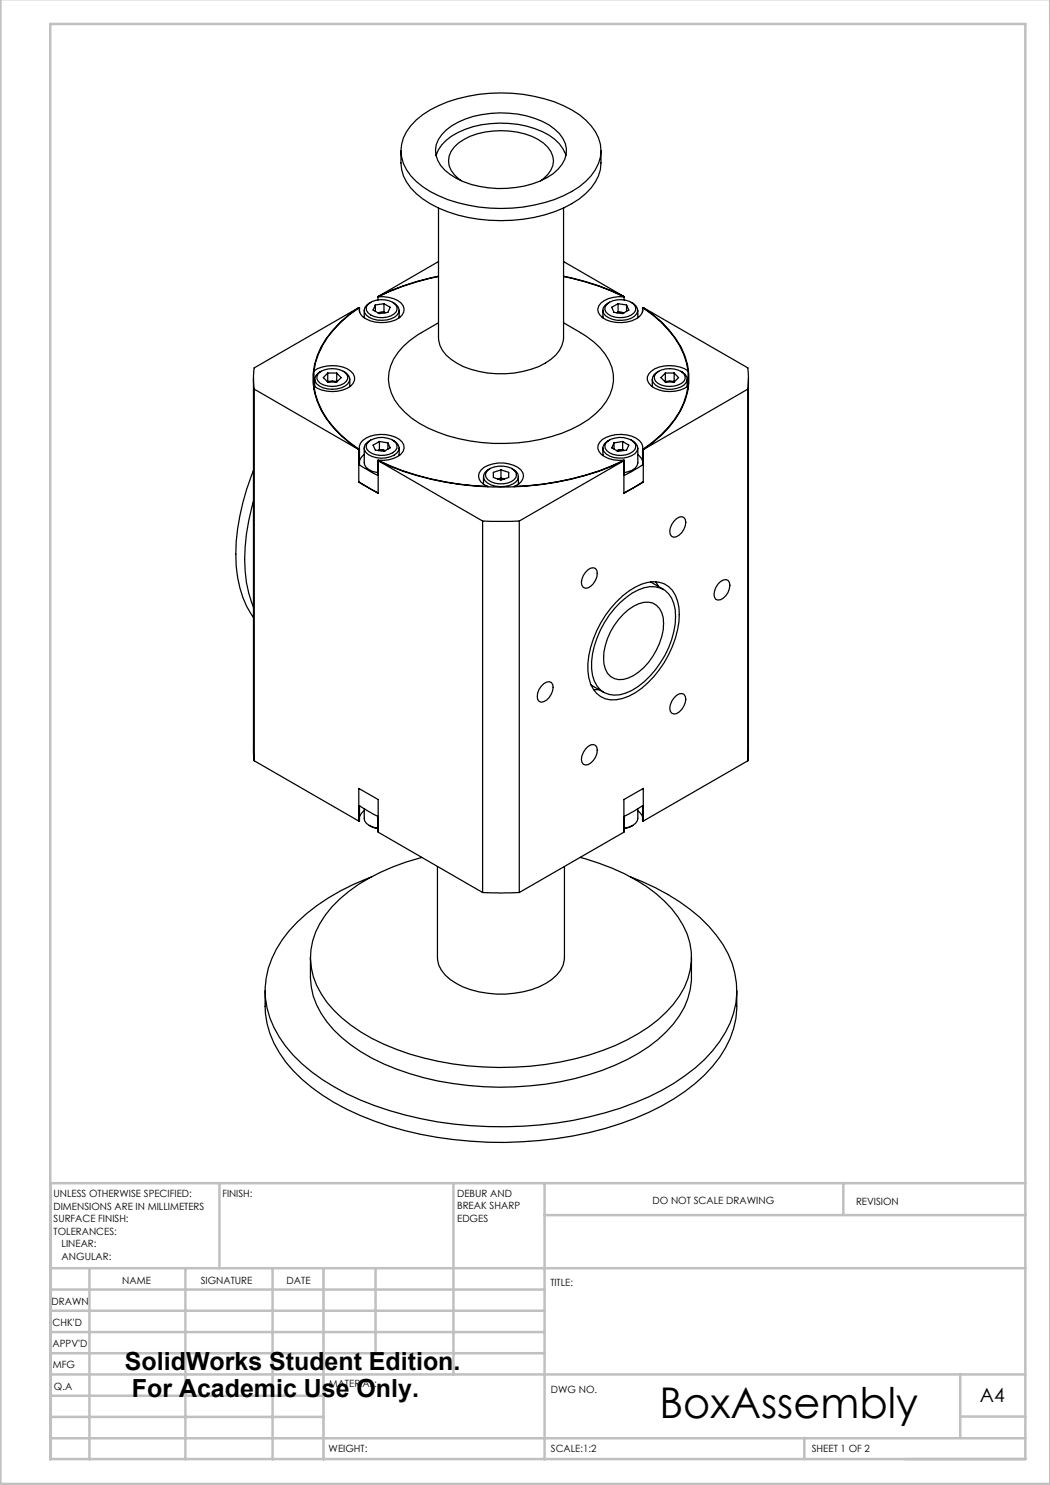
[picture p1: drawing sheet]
<svg xmlns="http://www.w3.org/2000/svg" width="210mm" height="297mm" viewBox="0 0 210 297" stroke-linecap="round" stroke-linejoin="round" font-family="sans-serif">
<g fill="none" stroke="#c0c0c0" stroke-width=".5">
<path d="M.1 -.1v296.9h209.9v-296.9M10.1 4.8h195v287h-195zM43.9 236.6v17M90.7 236.6v38.3M108.9 236.6v55.3M168.7 236.6v6.3M205.1 236.6h-195v55.3M10.1 253.6h195M10.1 257.9h98.8M17.9 253.6v38.3M37.1 253.6v38.3M54.5 253.6v38.3"/>
<path d="M64.7 253.6v38.3M75.1 253.6v17M108.9 243h96.2M10.1 270.6h98.8M10.1 266.4h98.8M10.1 262.1h98.8M10.1 279.1h54.6M10.1 274.9h195M192.1 274.8v12.7M10.1 287.7h195M10.1 283.4h54.6M160.9 287.5v4.3"/>
<path d="M192.1 283.3h13"/>
</g>
<g fill="none" stroke="#000" stroke-width=".25">
<path d="M80.2 30.2a9.4 9.4 0 0 0 2 7.4 21.5 21.5 0 0 0 13.5 6.2 30.9 30.9 0 0 0 18.6-3.1 10.9 10.9 0 0 0 5.8-6.8l.1-3.7M83.3 24a24.6 24.6 0 0 1 14.7-5.3 30.5 30.5 0 0 1 16.3 3.3 11.1 11.1 0 0 1 5.8 6.9 8.1 8.1 0 0 1-3 7.4 23 23 0 0 1-12.5 5.1 30.9 30.9 0 0 1-18.6-3.1 10.6 10.6 0 0 1-5.7-6.9 7.9 7.9 0 0 1 3-7.4zM87.2 31.1a7.6 7.6 0 0 1 4.4-4.6 20.5 20.5 0 0 1 18.2 .5 7.2 7.2 0 0 1 3.4 4.1M89.2 26a17.5 17.5 0 0 1 12.6-3.4 16.4 16.4 0 0 1 9.1 3.2 5 5 0 0 1 .8 8 15 15 0 0 1-10.3 3.9 17.1 17.1 0 0 1-12.4-3.7 5 5 0 0 1 .2-8zM92.3 36.2a4.4 4.4 0 0 1-2.1-5.9 9.8 9.8 0 0 1 6.7-3.9 15.6 15.6 0 0 1 11.8 2.2 4.2 4.2 0 0 1 0 7.1l-.6 .5M75.6 59.4a5.3 5.3 0 0 1 5 1.8 1.83 1.83 0 0 1-.7 2.3 6.8 6.8 0 0 1-7.4-.2l-.4-.5-.2-.7v-.6M75.6 59.4v.6M75.6 59.3v.1M87.7 41.6v26a6.1 6.1 0 0 0 3.7 5 19.3 19.3 0 0 0 17.6 0 6.3 6.3 0 0 0 3.7-5v-26M87.7 55.3a49.1 49.1 0 0 0-12.1 4.1M87.7 55.2a48.2 48.2 0 0 0-12.1 4.1M87.7 52.3l-12.1 7"/>
<path d="M112.7 55.3a49.1 49.1 0 0 1 12.1 4.1 5.2 5.2 0 0 0-5 1.8 1.77 1.77 0 0 0 .7 2.3 6.7 6.7 0 0 0 7.4-.2l.4-.5 .3-.7-.1-.6M112.7 55.2a49.5 49.5 0 0 1 12.1 4.1M112.7 52.3l12.1 7M124.8 59.3v.7M50.7 75.7v74.9l.1 1.5M50.8 77.8l21 12.1M50.8 77.8v74.3M62.8 74.2a6.8 6.8 0 0 1 7.4 .1 1.92 1.92 0 0 1 .7 1.9 1.92 1.92 0 0 1-1.4 1.4 6.8 6.8 0 0 1-6.7-.4 17.2 17.2 0 0 0 7.2 11.3l1.9 1.4M62.8 74.2v3.7M62.9 75.8v1.6M62.9 77.1l-.1 .5M63.6 74.8a4.4 4.4 0 0 1 5.7 0 1.23 1.23 0 0 1-.5 1.9 4.6 4.6 0 0 1-5.2-.4l-.2-.5v-.6z"/>
<path d="M64.2 74.3a1.59 1.59 0 0 0-1.2 1.3 1.59 1.59 0 0 0 .9 1.6 5.2 5.2 0 0 0 5.7-.4 1.6 1.6 0 0 0-.9-2.5M65.5 74.6l-.8 .9 .8 .9h1.8l.9-.9-.9-.9M65.5 74.6h1.8M65.5 74.6v1.7M65.5 76.3h.1M65.5 76.3h1.8M65.6 76.4l.7-.1 1 .1M67.3 76.3h.1M67.3 74.6v1.7M70 75.8v1.6M70 77.1l.1 .2M71.8 61.5a21 21 0 0 0-8.4 9.7 13.8 13.8 0 0 0 3.1 14.2l3.3 3.1 2 1.4"/>
<path d="M71.8 61.5l-21 12.1-.1 1.6 .1 2.6M71.8 61.5v.1M71.9 61.5a20.3 20.3 0 0 0-8.8 11l-.3 1.7M71.9 61.5v.9M72.8 62.1v1.5M73.8 60.7a4.4 4.4 0 0 1 5.3 .2 1.21 1.21 0 0 1-.3 1.9 4.4 4.4 0 0 1-5.2-.2 1.18 1.18 0 0 1 .2-1.9zM74.2 60.5a1.59 1.59 0 0 0-1.3 1.4 1.59 1.59 0 0 0 1 1.6 5.2 5.2 0 0 0 5.6-.6 1.61 1.61 0 0 0-1-2.4M75.1 61v1.3M75.9 62.5l-.3 .1M75.9 62.5h1M75.9 62.5h-.3M76.8 60.7l1.2 .8-.4 1-1.7 .2-1.3-.7 .5-1"/>
<path d="M76.8 60.7l-1.7 .3M76.8 62.4l.3 .1M76.8 60.7v1.7M76.8 62.4l-.9 .1M79.8 62.1v1.5M79.8 63.4l.2 .1M87.7 64.6a24.8 24.8 0 0 0-8.1 5.9 8.1 8.1 0 0 0 .2 10.7 19.8 19.8 0 0 0 9.8 6 36.8 36.8 0 0 0 24.7-1.4 15.1 15.1 0 0 0 7.7-6.9 8.2 8.2 0 0 0-2-9.3 27.3 27.3 0 0 0-7.3-5M120.6 62.1v1.5M120.6 63.4l-.2 .1M121.4 60.9a4.2 4.2 0 0 1 5.6 .2 1.29 1.29 0 0 1-.7 1.9 4.4 4.4 0 0 1-5.2-.6l-.1-.5v-.6zM121.9 60.5a1.59 1.59 0 0 0-1.3 1.5 1.59 1.59 0 0 0 1.2 1.6 5.4 5.4 0 0 0 5.1-.3 1.57 1.57 0 0 0 .6-1.6 1.57 1.57 0 0 0-1.2-1.2M123.6 60.7l-1.3 .8 .5 1 1.7 .2 1.3-.7-.5-1"/>
<path d="M123.6 60.7l1.7 .3M123.6 60.7v1.7M123.6 62.4l-.3 .1M123.6 62.4l.9 .1M124.5 62.5h-1.1M124.5 62.5l.3 .1M124.5 62.5h.3M125.3 61v1.3M127.6 62.1v1.5M128.5 61.5a21.5 21.5 0 0 1 8.2 9.3l.6 1.7 .3 1.7M128.5 61.5v.9M128.7 61.5a21 21 0 0 1 8.3 9.7 13.8 13.8 0 0 1-3.1 14.2l-1.5 1.6-3.7 2.9"/>
<path d="M128.7 61.5l20.9 12.1 .1 1.6-.1 2.6M128.7 61.5v.1M130.5 75.8v1.6M130.5 77.1l-.2 .2M131.1 74.8a4.4 4.4 0 0 1 5.7 0 1.26 1.26 0 0 1-.5 1.9 4.6 4.6 0 0 1-5.2-.4l-.2-.5v-.6zM131.8 74.3a1.61 1.61 0 0 0-1.3 1.5 1.61 1.61 0 0 0 1.2 1.6 5.2 5.2 0 0 0 5.1-.4 1.55 1.55 0 0 0 .6-1.6 1.55 1.55 0 0 0-1.3-1.1M133.1 74.6h1.7M133.1 74.6l-.9 .9 .9 .9h1.7l.9-.9-.9-.9M133.1 76.3h1.7M133.1 74.6v1.7M133.1 76.3h-.1M133.1 76.4l.6-.1 1.1 .1"/>
<path d="M134.8 76.3h.1M134.8 74.6v1.7M137.4 77.1l.2 .2 .1 .3M137.4 75.8v1.6M137.6 74.2a6.8 6.8 0 0 0-7.4 .1 1.73 1.73 0 0 0 0 2.9 6.7 6.7 0 0 0 7.4 0 16.3 16.3 0 0 1-5.5 9.9l-3.6 2.8M137.6 74.2v3.7M149.6 77.8l-20.9 12.1M149.6 77.8v74.3M149.7 75.7v74.9l-.1 1.5M50.7 94.1a45 45 0 0 0-3.5 19.1 19.7 19.7 0 0 0 3.5 10.3M71.8 96.3l3.8 2.3M71.8 89.9v6.5l3.8 2.3v-6.6"/>
<path d="M71.9 89.9v3.1l3.7 2.1v-3.1M71.9 89.9a2.11 2.11 0 0 1 1.3-2.3 6.4 6.4 0 0 1 7.2 .8 1.85 1.85 0 0 1-.8 2.9 6.4 6.4 0 0 1-4 .7M72.8 89.6v3a2.78 2.78 0 0 0 2.8 1.9M72.8 90.9l-.3 .3-.6 .9M73.6 88.4a4.2 4.2 0 0 1 5.6 .2 1.29 1.29 0 0 1-.7 2 4.4 4.4 0 0 1-5.1-.7l-.2-.5 .1-.5zM74.2 88a1.58 1.58 0 0 0-1.3 1.3 1.58 1.58 0 0 0 .8 1.6 5.1 5.1 0 0 0 5.7-.3 1.58 1.58 0 0 0-.9-2.6M75.6 92a54.2 54.2 0 0 0 22 5.3M75.6 92.1a58.7 58.7 0 0 0 32.4 4.8 53.2 53.2 0 0 0 16.8-4.8l-20.9 12.1M75.6 92.1l20.9 12.1M75.9 88.3l1.7 .3M75.9 88.3l-1.3 .7 .5 1 1.7 .3 1.2-.7-.4-1M75.9 88.3v1.6"/>
<path d="M75.9 89.9l-.3 .2M75.9 89.9l.8 .2M76.7 90.1h-1M76.7 90.1h.3M76.7 90.1h.4M77.6 88.6v1.2M79.8 90.9l.2 .1M79.8 89.6v1.5M96.7 95.3v1.5M96.7 96.6l-.1 .1M97.6 94a4.7 4.7 0 0 1 5.2 0 1.32 1.32 0 0 1 .5 1.4 1.32 1.32 0 0 1-1.1 .9 4.7 4.7 0 0 1-4.6-.3 1.2 1.2 0 0 1 0-2zM97.6 97.3a2.22 2.22 0 0 1-1.8-2.8 5.3 5.3 0 0 1 6-1.7 3.3 3.3 0 0 1 2.9 2.4 2.53 2.53 0 0 1-1.9 2.1"/>
<path d="M97.6 97.3v.1M98 93.7a1.59 1.59 0 0 0-1.2 1.3 1.59 1.59 0 0 0 .7 1.6 5.2 5.2 0 0 0 5.7-.2l.4-.5 .1-.6M98.7 94.5l1.5-.5 1.5 .5v1l-1.5 .5-1.5-.5zM99.6 95.8l.6-.2 .6 .2zM100.2 94v1.6M102.4 93.7a1.95 1.95 0 0 1 1.3 1.6M102.8 97.3v.1M103.7 95.3v1.5M103.7 96.6l.1 .1M120.6 90.9l-.2 .1M120.6 89.6v1.5M121.1 88.6a4.3 4.3 0 0 1 5.7-.2 1.21 1.21 0 0 1-.3 1.9 4.4 4.4 0 0 1-5.1-.2l-.4-.4v-.6z"/>
<path d="M121.9 88a1.63 1.63 0 0 0-1.3 1.6 1.63 1.63 0 0 0 1.4 1.6 5.2 5.2 0 0 0 5-.5 1.58 1.58 0 0 0-.7-2.7M122.8 88.6v1.2M123.4 90.1h.2zM123.6 90.1h1.1M124.5 88.3l1.3 .7-.5 1-1.7 .3-1.3-.7 .5-1M124.5 88.3l-1.7 .3M124.5 89.9l.3 .2M124.5 88.3v1.6M124.5 89.9l-.9 .2M124.8 92a54.6 54.6 0 0 1-22 5.3M127.6 89.6v3a2.08 2.08 0 0 1-2 1.8l-.8 .1M127.6 90.9l.9 1.2"/>
<path d="M128.5 89.9v3.1l-3.7 2.1M128.5 89.9a2.11 2.11 0 0 0-1.3-2.3 6.4 6.4 0 0 0-7.2 .8 1.63 1.63 0 0 0 .2 2.4 5.8 5.8 0 0 0 4.6 1.2M128.7 89.9v6.5l-3.9 2.3v-6.7M128.7 96.3l-3.9 2.3M50.7 100.2a36.4 36.4 0 0 0-1 18.4l1 2.8M96.5 104.2h7.4M96.5 104.2v74.3M103.9 104.2v74.3M117.1 114.5a1.58 1.58 0 0 1 2-.8 2.72 2.72 0 0 1-1 3.6l-.5 .3h-.5a1.24 1.24 0 0 1-.7-1.8zM130.1 116.4l2.6 1.5M131.2 116.4l.5 .9M135.3 103.7l1-.4a1.26 1.26 0 0 1 .8 1.9 2.99 2.99 0 0 1-2.3 2.3 1.26 1.26 0 0 1-.7-1.9l.2-.7z"/>
<path d="M143.6 116.8a1.56 1.56 0 0 1 2-.7 2.77 2.77 0 0 1-2 3.9 1.26 1.26 0 0 1-.7-1.8zM108.2 137.3a1.61 1.61 0 0 1 2-.8 1.95 1.95 0 0 1 0 2.3 2.52 2.52 0 0 1-2 1.6 1.26 1.26 0 0 1-.7-1.8zM118.2 137l2.6 1.5M119.8 137.9h-1.1M123.3 120.4a11.5 11.5 0 0 1 7.4-4.1 4.8 4.8 0 0 1 4.8 3.9 15 15 0 0 1-1.8 10.7 18.6 18.6 0 0 1-7.9 8.3 6.2 6.2 0 0 1-5.7 .1 6.9 6.9 0 0 1-2.5-6.6 20.5 20.5 0 0 1 5.7-12.3zM124 120.5a9.4 9.4 0 0 1 7.1-3.1 4.8 4.8 0 0 1 3.9 4.6 18 18 0 0 1-7.4 15.3 6.5 6.5 0 0 1-6.7 1.2 6.2 6.2 0 0 1-2.6-6.2 19.1 19.1 0 0 1 5.7-11.8zM124.7 122.8a6.1 6.1 0 0 1 5.9-2.2 4 4 0 0 1 2.1 4.1 12.9 12.9 0 0 1-7 10.9 3.3 3.3 0 0 1-4.9-2.8 12.5 12.5 0 0 1 3.9-10zM134.8 139.6a1.58 1.58 0 0 1 2-.8 2.72 2.72 0 0 1-1 3.6l-.5 .3-.5 .1a1.24 1.24 0 0 1-.7-1.8zM50.8 152.1l21 12.1v-6.5l3.8 2.2v6.5l20.9 12.1M117.1 149.8a1.52 1.52 0 0 1 2-.7 2.3 2.3 0 0 1-.4 3 1.58 1.58 0 0 1-2 .8 1.95 1.95 0 0 1 0-2.4zM149.6 152.1l-20.9 12.1v-6.5l-3.9 2.2v6.5l-20.9 12.1M71.8 164.1l.1 .1v-3.1l3.7 2.2v3.1"/>
<path d="M72.8 161.7l.1 2.4 .4 .6 .6 .4M72.8 162.2l-.3 .2-.6 1M73.9 165.1l.7 .3 1 .3M73.9 165.1l1.7 .6M74.3 175.4a40.7 40.7 0 0 0-16.4 10.7 17.4 17.4 0 0 0-3.9 17.5 25.4 25.4 0 0 0 10.5 12.3 60.1 60.1 0 0 0 26.3 8.9 74.8 74.8 0 0 0 38.9-5.4 38.3 38.3 0 0 0 12.8-9.3 17.5 17.5 0 0 0 3.9-17.4 25.8 25.8 0 0 0-10.5-12.4 47.5 47.5 0 0 0-9.7-4.9M84.3 171.5a39.7 39.7 0 0 0-16.4 8.3 16.4 16.4 0 0 0-5.8 11.9 16.1 16.1 0 0 0 6.3 11.9 42 42 0 0 0 19.2 8.7 61.7 61.7 0 0 0 35.4-3.2 29 29 0 0 0 12.9-9.9 13.4 13.4 0 0 0-.3-15.8 27.2 27.2 0 0 0-10.8-8.7 51.1 51.1 0 0 0-8.8-3.2M87.5 173.3v18.2a6.2 6.2 0 0 0 3.7 5.2 19.6 19.6 0 0 0 18 0 6.9 6.9 0 0 0 3.7-4.7v-18.7M96.5 178.5l3.7 .1 3.7-.1M124.8 163.3l3.7-2.2v3.1l.2-.1M126.5 165.1l-1.7 .6M127.6 161.7l-.1 2.4-.4 .6-.6 .4M127.6 162.2l.7 .8 .2 .4"/>
<path d="M53 198.2a20.3 20.3 0 0 0 1.8 10.4 27.3 27.3 0 0 0 9.7 10.4 62.1 62.1 0 0 0 29.7 9.2 74.1 74.1 0 0 0 35.5-5.7 35.8 35.8 0 0 0 14.2-11 17.7 17.7 0 0 0 3.5-10.2v-3.1M62.1 191.5a25.1 25.1 0 0 0 .6 7.7 19.8 19.8 0 0 0 7.5 9.8 47.7 47.7 0 0 0 23.4 8.1 59.1 59.1 0 0 0 31.8-5.2 25.4 25.4 0 0 0 11.5-10.5 14.2 14.2 0 0 0 1.4-6v-3.9"/>
</g>
<text font-size="8.5" x="131.9" y="283.5">BoxAssembly</text>
<g font-size="5">
<text x="25" y="274">SolidWorks Student Edition.</text>
<text x="26.4" y="279.5">For Academic Use Only.</text>
</g>
<text font-size="3.9" x="196" y="280.4">A4</text>
<g font-size="2">
<text x="10.7" y="239.5">UNLESS OTHERWISE SPECIFIED:</text>
<text x="44.5" y="239.5">FINISH:</text>
<text x="91.4" y="239.4">DEBUR AND</text>
<text x="10.7" y="242">DIMENSIONS ARE IN MILLIMETERS</text>
<text x="10.7" y="244.5">SURFACE FINISH:</text>
<text x="91.4" y="241.9">BREAK SHARP</text>
<text x="91.4" y="244.4">EDGES</text>
<text x="130.5" y="240.8">DO NOT SCALE DRAWING</text>
<text x="171.2" y="241">REVISION</text>
<text x="10.7" y="247">TOLERANCES:</text>
<text x="12.3" y="249.5">LINEAR:</text>
<text x="12.3" y="252">ANGULAR:</text>
<text x="24.4" y="256.9">NAME</text>
<text x="40.1" y="256.8">SIGNATURE</text>
<text x="57.3" y="256.8">DATE</text>
<text x="110.1" y="257.1">TITLE:</text>
<text x="10.3" y="260.9">DRAWN</text>
<text x="10.5" y="269.3">APPV'D</text>
<text x="10.5" y="265.2">CHK'D</text>
<text x="10.6" y="273.6">MFG</text>
<text x="10.8" y="278">Q.A</text>
<text x="65.8" y="277.4">MATERIAL:</text>
<text x="110.2" y="278.5">DWG NO.</text>
<text x="65.7" y="290.4">WEIGHT:</text>
<text x="110.2" y="290.5">SCALE:1:2</text>
<text x="162.4" y="290.4">SHEET 1 OF 2</text>
</g>
</svg>
